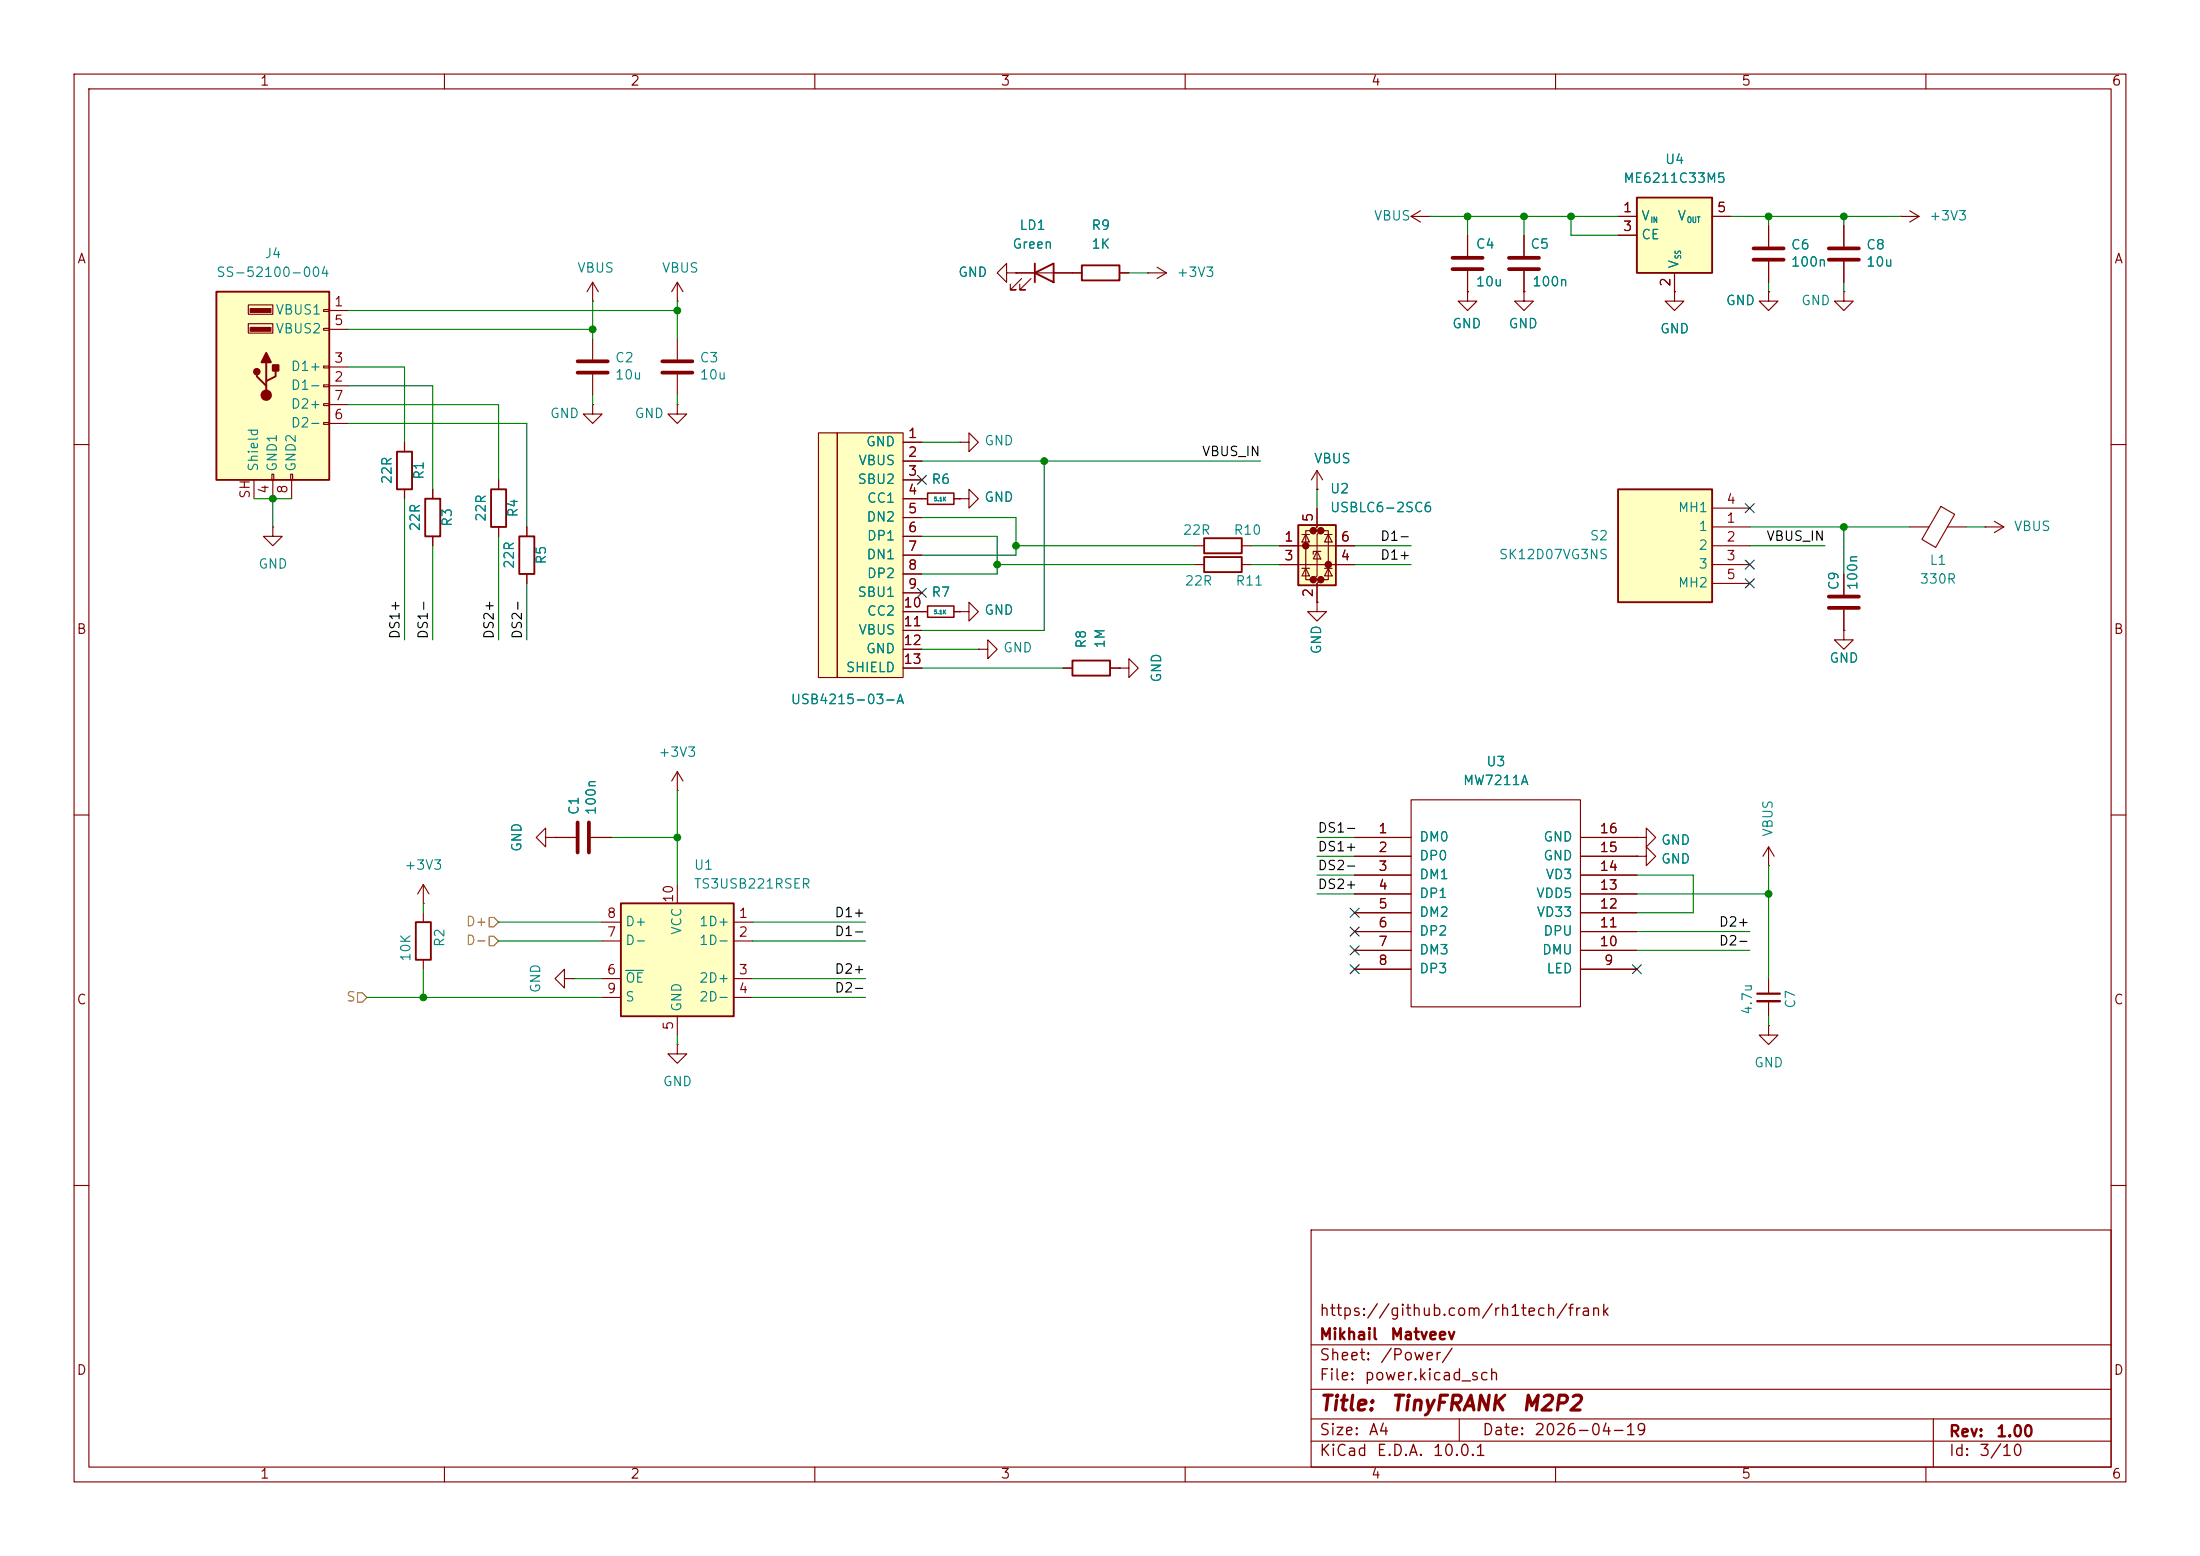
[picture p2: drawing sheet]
<svg xmlns="http://www.w3.org/2000/svg" width="297mm" height="210mm" viewBox="0 0 297 210" stroke-linecap="round" stroke-linejoin="round" font-family="sans-serif">
<g fill="none" stroke="#840000" stroke-width=".15">
<path d="M10 10h277v190h-277zM12 12h273v186h-273zM60 10v2M110 10v2M160 10v2M210 10v2M260 10v2M10 60h2M36.8 71.1v1.3h1.3l-1.3 1.3-1.2-1.3h1.2M36.8 71.1h.1M161.3 73.7h1.3M161.3 76.2h1.3"/>
<path d="M167.6 73.7h1.3M167.6 76.2h1.3M285 60h2M143.5 90.2h1.3M149.9 90.2h1.2M10 110h2M285 110h2M10 160h2M177 166h108v32h-108zM285 160h2M60 198v2M110 198v2"/>
<path d="M160 198v2M177 194.5h108M177 191.5h108M177 187.5h108M177 181.5h108M197 191.5v3M210 198v2M260 198v2M261 191.5v6.5"/>
</g>
<path d="M162.6 72.6h5v2.1h-5zM162.6 75.2h5v2h-5zM144.8 89.2h5.1v2h-5.1z" fill="none" stroke="#840000" stroke-width=".25"/>
<path d="M221 26.7h10.1v10.1h-10.1z" fill="#ffffc2"/>
<path d="M221 26.7h10.1v10.1h-10.1z" fill="none" stroke="#840000" stroke-width=".25"/>
<path d="M218.4 29.2h2.6M218.4 31.8h2.6M226.1 39.4v1.2h1.2l-1.2 1.3-1.3-1.3h1.3M226.1 39.4h.1M226.1 36.8v2.6M231.1 29.2h2.6M238.8 39.4v1.2h1.2l-1.2 1.3-1.3-1.3h1.3M238.8 39.4h.1" fill="none" stroke="#840000" stroke-width=".15"/>
<path d="M83.8 121.9h15.3v15.3h-15.3z" fill="#ffffc2"/>
<path d="M139.7 36.8l2.5-1.2v2.5zM139.7 35.6v2.5M146 35.8h5.1v2h-5.1zM83.8 121.9h15.3v15.3h-15.3z" fill="none" stroke="#840000" stroke-width=".25"/>
<g fill="none" stroke="#840000" stroke-width=".15">
<path d="M135.9 36.8v-1.2l-1.3 1.2 1.3 1.3v-1.3h1.3M137.2 36.8h.1M137.2 36.8h8.8M137.9 37.6l-1.5 1.5h.8h-.8v-.7M139.2 37.6l-1.5 1.5h.7h-.7v-.7M151.1 36.8h1.3M154.9 36.8h.1M154.9 36.8h2.6M156.2 36.1l1.3 .7M157.5 36.8l-1.3 .8M205.7 31.8v2.7M205.7 36.6v2.8"/>
<path d="M248.9 30.5v2.8M248.9 35.3v2.8M256.5 29.2h.1M256.5 29.2h2.6M257.8 28.4l1.3 .8M259.1 29.2l-1.3 .8M91.4 119.4v2.5M81.3 124.5h2.5M81.3 127h2.5M81.3 132.1h2.5M81.3 134.6h2.5M91.4 137.2v2.5"/>
<path d="M99.1 124.5h2.5M99.1 127h2.5M99.1 132.1h2.5M99.1 134.6h2.5"/>
</g>
<path d="M84.5 131h2.4" fill="none" stroke="#008484" stroke-width=".15"/>
<path d="M203.7 36.3h4.1M203.7 34.8h4.1M246.9 33.5h4.1M246.9 35.1h4.1" fill="none" stroke="#840000" stroke-width=".51"/>
<path d="M218.4 66h12.7v15.3h-12.7z" fill="#ffffc2"/>
<path d="M218.4 66h12.7v15.3h-12.7z" fill="none" stroke="#840000" stroke-width=".25"/>
<path d="M231.1 71.1h5.1M231.1 73.7h5.1M231.1 76.2h5.1M231.1 68.6h5.1M231.1 78.7h5.1" fill="none" stroke="#840000" stroke-width=".15"/>
<path d="M175.3 70.9h5v8.1h-5z" fill="#ffffc2"/>
<g fill="#840000" stroke="#840000" stroke-width=".51">
<circle cx="176.3" cy="73.7" r=".25"/>
<circle cx="177.3" cy="71.6" r=".25"/>
<circle cx="177.3" cy="78.2" r=".25"/>
<circle cx="178.3" cy="71.6" r=".25"/>
<circle cx="178.3" cy="78.2" r=".25"/>
<circle cx="179.3" cy="76.2" r=".25"/>
</g>
<g fill="none" stroke="#840000" stroke-width=".15">
<path d="M80 38.1l-.8 1.3M80 38.1l.8 1.3M80 38.1v2.5M91.4 38.1v2.5M91.4 38.1l-.7 1.3M91.4 38.1l.8 1.3M190.5 29.2l1.3 .8M190.5 29.2h2.5M191.8 28.4l-1.3 .8M193 29.2h.1M198.1 39.4v1.2h-1.3l1.3 1.3 1.3-1.3h-1.3M198.1 39.4h.1"/>
<path d="M198.1 31.8v2.7M198.1 36.6v2.8M205.7 39.4v1.2h-1.2l1.2 1.3 1.3-1.3h-1.3M205.7 39.4h.1M238.8 30.5v2.8M238.8 35.3v2.8M248.9 39.4v1.2h1.3l-1.3 1.3-1.3-1.3h1.3M248.9 39.4h.1M80 40.6h.1M91.4 40.6h.1M91.4 54.6v1.3h1.3l-1.3 1.3-1.2-1.3h1.2M91.4 54.6h.1"/>
<path d="M91.4 45.7v2.8M91.4 50.5v2.8M67.3 64.8v1.2M67.3 71.1v1.3M71.1 71.1v1.3M71.1 77.5v1.2M129.5 67.3h1.3v-1.3l1.3 1.3-1.3 1.3v-1.3M129.5 67.3h.1M172.7 73.7h10.2M172.7 76.2h10.2M175.8 76.7h1M175.8 72.1h1"/>
<path d="M176.3 72.1l.5 1.1h-1zM176.3 76.7l.5 1h-1zM177.3 71.6h-1v6.6h1M177.8 68.6v2.5l-.5 .5h1l-.5 .5v5.6l-.5 .5h1l-.5 .5v2.6M177.8 74.4l.5 1h-1zM177.8 66h.1M177.8 63.5v2.5M177.8 63.5l-.8 1.3M177.8 63.5l.8 1.3M178.3 74.4h-1v.4M178.3 71.6h1v6.6h-1M178.8 76.7h1"/>
<path d="M178.8 72.1h1M179.3 72.1l.5 1.1h-1zM179.3 76.7l.5 1h-1zM124.5 82.6h.7M128.8 82.6h.7M177.8 81.3v1.3h1.3l-1.3 1.2-1.3-1.2h1.3M177.8 81.3h.1M57.1 119.4l-.7 1.3M57.1 119.4l.8 1.3M57.1 119.4v2.5M73.7 113v-1.2l-1.3 1.2 1.3 1.3v-1.3h1.2M74.9 113h.1"/>
<path d="M74.9 113h2.8M79.8 113h2.7M91.4 106.7h.1M91.4 104.1v2.6M91.4 104.1l-.7 1.3M91.4 104.1l.8 1.3M182.9 113h7.6M182.9 115.6h7.6M182.9 118.1h7.6M190.5 108h22.9v27.9h-22.9zM213.4 113h7.6M213.4 115.6h7.6"/>
<path d="M213.4 118.1h7.6M221 113h1.2v-1.2l1.3 1.2-1.3 1.3v-1.3M221 113h.1M221 115.6h1.2v-1.3l1.3 1.3-1.3 1.2v-1.2M221 115.6h.1M57.1 121.9h.1M57.1 123.2v1.3M57.1 129.5v1.3M76.2 132.1v-1.3l-1.3 1.3 1.3 1.3v-1.3h1.3M77.5 132.1h.1M182.9 120.7h7.6M182.9 123.2h7.6"/>
<path d="M182.9 125.7h7.6M182.9 128.3h7.6M182.9 130.8h7.6M213.4 120.7h7.6M213.4 123.2h7.6M213.4 125.7h7.6M213.4 128.3h7.6M213.4 130.8h7.6"/>
</g>
<path d="M66.3 66h2v5.1h-2zM70.1 72.4h2v5.1h-2zM175.3 70.9h5v8.1h-5zM56.1 124.5h2.1v5h-2.1z" fill="none" stroke="#840000" stroke-width=".25"/>
<path d="M196.1 36.3h4.1M196.1 34.8h4.1M236.7 33.5h4.1M236.7 35.1h4.1M89.4 48.8h4.1M89.4 50.3h4.1M78 111v4.1M79.5 111v4.1" fill="none" stroke="#840000" stroke-width=".51"/>
<path d="M125.2 81.8h3.6v1.5h-3.6z" fill="none" stroke="#840000" stroke-width=".2"/>
<g fill="#ffffc2">
<path d="M110.5 58.4h2.5v33h-2.5z"/>
<path d="M113 58.4h8.9v33h-8.9z"/>
</g>
<g fill="none" stroke="#840000" stroke-width=".15">
<path d="M54.6 59.7v1.3M80 54.6v1.3h1.3l-1.3 1.3-1.3-1.3h1.3M80 54.6h.1M80 45.7v2.8M80 50.5v2.8M110.5 58.4h2.5v33h-2.5zM113 58.4h8.9v33h-8.9zM121.9 59.7h2.6M129.5 59.7h1.3v-1.3l1.3 1.3-1.3 1.3v-1.3M129.5 59.7h.1M54.6 66v1.3M58.4 66v1.3"/>
<path d="M58.4 72.4v1.3M121.9 62.2h2.6M121.9 64.8h2.6M121.9 67.3h3.3M121.9 69.9h2.6M121.9 72.4h2.6M121.9 74.9h2.6M121.9 77.5h2.6M128.8 67.3h.7M257.8 71.1h2.6M262 68.4l1.9 1-2.6 4.5-1.8-1.1zM262.9 71.1h2.5"/>
<path d="M268 71.1h.1M268 71.1h2.5M269.2 70.4l1.3 .7M270.5 71.1l-1.3 .8M121.9 80h2.6M121.9 82.6h2.6M121.9 85.1h2.6M121.9 87.6h2.6M121.9 90.2h2.6M129.5 82.6h1.3v-1.3l1.3 1.3-1.3 1.2v-1.2M129.5 82.6h.1M132.1 87.6h1.2v-1.2l1.3 1.2-1.3 1.3v-1.3"/>
<path d="M132.1 87.6h.1M151.1 90.2h1.3v-1.3l1.3 1.3-1.3 1.2v-1.2M151.1 90.2h.1M238.8 116.8h.1M238.8 114.3l-.8 1.3M238.8 114.3l.7 1.3M238.8 114.3v2.5M91.4 141v1.2h1.3l-1.3 1.3-1.2-1.3h1.2M91.4 141h.1"/>
</g>
<path d="M125.2 66.5h3.6v1.6h-3.6z" fill="none" stroke="#840000" stroke-width=".2"/>
<path d="M53.6 61h2v5h-2zM57.4 67.3h2v5.1h-2z" fill="none" stroke="#840000" stroke-width=".25"/>
<path d="M78 48.8h4M78 50.3h4" fill="none" stroke="#840000" stroke-width=".51"/>
<path d="M29.2 39.4h15.2v25.4h-15.2z" fill="#ffffc2"/>
<path d="M29.2 39.4h15.2v25.4h-15.2zM34.7 50.2v.6l1.2 1.3v.6M35.9 48.9v2.5M37.2 49.5v1.3l-1.3 .6v.7" fill="none" stroke="#840000" stroke-width=".25"/>
<g fill="#840000" stroke="#840000" stroke-width=".25">
<path d="M35.9 47.6l.7 1.3h-1.3z"/>
<path d="M36.8 49.3h.8v.7h-.8z"/>
<circle cx="34.7" cy="50.2" r=".38"/>
<circle cx="35.9" cy="53.3" r=".63"/>
</g>
<g fill="#840000" stroke="#840000" stroke-width=".15">
<path d="M33.8 41.7h2.8v.5h-2.8z"/>
<path d="M33.8 44.2h2.8v.5h-2.8z"/>
</g>
<g fill="none" stroke="#840000" stroke-width=".15">
<path d="M137.2 36.8h.1M137.2 36.8h2.5M142.2 36.8h3.8M151.1 36.8h1.3M198.1 39.4h.1M198.1 31.8v2.7M198.1 36.6v2.8M205.7 39.4h.1M205.7 31.8v2.7M205.7 36.6v2.8M218.4 29.2h2.6M218.4 31.8h2.6"/>
<path d="M226.1 39.4h.1M226.1 36.8v2.6M231.1 29.2h2.6M238.8 39.4h.1M238.8 30.5v2.8M238.8 35.3v2.8M248.9 30.5v2.8M248.9 35.3v2.8M33.5 41.1h3.3v1.3h-3.3zM33.5 43.7h3.3v1.3h-3.3zM43.7 41.8h.7v.2h-.7zM43.7 44.3h.7v.3h-.7z"/>
<path d="M43.7 49.4h.7v.3h-.7zM43.7 51.9h.7v.3h-.7zM43.7 54.5h.7v.2h-.7zM43.7 57h.7v.3h-.7zM44.4 41.9h2.6M44.4 52.1h2.6M44.4 49.5h2.6M44.4 44.5h2.6M44.4 57.2h2.6M44.4 54.6h2.6M54.6 59.7v1.3M121.9 59.7h2.6"/>
<path d="M34.3 64.8v2.5M36.7 64h.3v.8h-.3zM36.8 64.8v2.5M39.2 64h.3v.8h-.3zM39.4 64.8v2.5M54.6 66v1.3M58.4 66v1.3M58.4 72.4v1.3M67.3 64.8v1.2M67.3 71.1v1.3M71.1 71.1v1.3M71.1 77.5v1.2"/>
<path d="M121.9 62.2h2.6M121.9 64.8h2.6M121.9 67.3h3.3M121.9 69.9h2.6M121.9 72.4h2.6M121.9 74.9h2.6M121.9 77.5h2.6M128.8 67.3h.7M129.5 67.3h.1M172.7 73.7h2.6M172.7 76.2h2.6M177.8 66h.1"/>
<path d="M177.8 68.6v2.5M177.8 78.7v2.6M180.3 73.7h2.6M180.3 76.2h2.6M248.9 77.5v2.8M121.9 82.6h3.3M121.9 80h2.6M121.9 85.1h2.6M121.9 87.6h2.6M121.9 90.2h2.6M128.8 82.6h.7M129.5 82.6h.1"/>
<path d="M143.5 90.2h1.3M149.9 90.2h1.2M151.1 90.2h.1M177.8 81.3h.1M248.9 85.1v1.3h1.3l-1.3 1.2-1.3-1.2h1.3M248.9 85.1h.1M248.9 82.3v2.8M74.9 113h.1M74.9 113h2.8M79.8 113h2.7M182.9 113h7.6M182.9 115.6h7.6"/>
<path d="M182.9 118.1h7.6M213.4 113h7.6M213.4 115.6h7.6M213.4 118.1h7.6M221 115.6h.1M221 113h.1M182.9 120.7h7.6M182.9 123.2h7.6M182.9 125.7h7.6M182.9 128.3h7.6M182.9 130.8h7.6M213.4 120.7h7.6"/>
<path d="M213.4 123.2h7.6M213.4 125.7h7.6M213.4 128.3h7.6M213.4 130.8h7.6M238.8 138.4v1.3h1.2l-1.2 1.3-1.3-1.3h1.3M238.8 138.4h.1M238.8 132.1v2M238.8 135.1v2.1"/>
</g>
<path d="M237.2 134.1h3.1" fill="none" stroke="#840000" stroke-width=".3"/>
<path d="M237.2 135.1h3.1" fill="none" stroke="#840000" stroke-width=".33"/>
<path d="M246.9 80.5h4.1M246.9 82h4.1" fill="none" stroke="#840000" stroke-width=".51"/>
<path d="M48.3 134h.6l.6 .6-.6 .7h-.6zM66 123.8h.7l.6 .7-.6 .6h-.7zM66 126.4h.7l.6 .6-.6 .6h-.7z" fill="none" stroke="#848400" stroke-width=".15"/>
<g fill="none" stroke="#008400" stroke-width=".15">
<path d="M152.4 36.8h2.5M193 29.2h25.4M198.1 29.2v2.6M205.7 29.2v2.6M212.1 29.2v2.6h6.3M233.7 29.2h22.8M238.8 29.2v1.3M238.8 38.1v1.3M248.9 29.2v1.3M248.9 38.1v1.3M47 54.6h20.3v10.2M47 49.5h7.6v10.2"/>
<path d="M47 52.1h11.4v13.9M47 41.9h44.4M47 44.5h33M47 57.2h24.1v13.9M80 40.6v5.1M80 53.3v1.3M91.4 40.6v5.1M91.4 53.3v1.3M124.5 59.7h5M34.3 67.3h5.1M36.8 67.3v3.8M54.6 67.3v19.1"/>
<path d="M58.4 73.7v12.7M67.3 72.4v14M71.1 78.7v7.7M124.5 72.4h10.1v5.1h-10.1M124.5 62.2h45.7M124.5 69.9h12.7v5h-12.7M134.6 76.2h26.7M137.2 73.7h24.1M141 62.2v22.9h-16.5M168.9 73.7h3.8M168.9 76.2h3.8M177.8 66v2.6"/>
<path d="M182.9 73.7h7.6M182.9 76.2h7.6M236.2 71.1h21.6M236.2 73.7h10.2M248.9 71.1v6.4M265.4 71.1h2.6M124.5 87.6h7.6M124.5 90.2h19M82.5 113h8.9M91.4 106.7v12.7M177.8 113h5.1M177.8 118.1h5.1"/>
<path d="M177.8 115.6h5.1M221 118.1h7.6v5.1h-7.6M238.8 116.8v15.3M49.5 134.6h31.8M57.1 121.9v1.3M57.1 130.8v3.8M67.3 127h14M67.3 124.5h14M77.5 132.1h3.8M91.4 139.7v1.3M101.6 134.6h15.2M101.6 127h15.2"/>
<path d="M101.6 124.5h15.2M101.6 132.1h15.2M177.8 120.7h5.1M221 120.7h17.8M221 128.3h15.2M221 125.7h15.2M238.8 137.2v1.2"/>
</g>
<g fill="none" stroke="#000084" stroke-width=".15">
<path d="M123.9 79.4l1.2 1.2M123.9 64.2l1.2 1.2M125.1 79.4l-1.2 1.2M125.1 64.2l-1.2 1.2M235.6 68l1.2 1.2M235.6 78.1l1.2 1.2M235.6 75.6l1.2 1.2M236.8 68l-1.2 1.2M236.8 78.1l-1.2 1.2M236.8 75.6l-1.2 1.2M182.3 127.7l1.2 1.2M182.3 125.1l1.2 1.2"/>
<path d="M182.3 130.2l1.2 1.2M182.3 122.6l1.2 1.2M183.5 127.7l-1.2 1.2M183.5 125.1l-1.2 1.2M183.5 130.2l-1.2 1.2M183.5 122.6l-1.2 1.2M220.4 130.2l1.2 1.2M221.6 130.2l-1.2 1.2"/>
</g>
<g fill="#008400" stroke="#008400" stroke-width=".14">
<circle cx="205.7" cy="29.2" r=".46"/>
<circle cx="212.1" cy="29.2" r=".46"/>
<circle cx="248.9" cy="29.2" r=".46"/>
<circle cx="238.8" cy="29.2" r=".46"/>
<circle cx="198.1" cy="29.2" r=".46"/>
<circle cx="91.4" cy="41.9" r=".46"/>
<circle cx="134.6" cy="76.2" r=".46"/>
<circle cx="36.8" cy="67.3" r=".46"/>
<circle cx="57.1" cy="134.6" r=".46"/>
<circle cx="91.4" cy="113" r=".46"/>
<circle cx="248.9" cy="71.1" r=".46"/>
<circle cx="238.8" cy="120.7" r=".46"/>
<circle cx="80" cy="44.5" r=".46"/>
<circle cx="141" cy="62.2" r=".46"/>
<circle cx="137.2" cy="73.7" r=".46"/>
</g>
<g font-size="2" fill="#840000">
<text x="178" y="190.9">Title:</text>
<text x="187.7" y="190.9">TinyFRANK</text>
<text x="205.3" y="190.9">M2P2</text>
</g>
<g font-size="1.5" fill="#840000">
<text x="178" y="178">https://github.com/rh1tech/frank</text>
<text x="178" y="184">Sheet:</text>
<text x="178" y="181.2">Mikhail</text>
<text x="186.2" y="184">/Power/</text>
<text x="187.6" y="181.2">Matveev</text>
<text x="178" y="186.7">File:</text>
<text x="184.1" y="186.7">power.kicad_sch</text>
<text x="178" y="196.9">KiCad</text>
<text x="178" y="194.1">Size:</text>
<text x="184.7" y="194.1">A4</text>
<text x="185.7" y="196.9">E.D.A.</text>
<text x="193.3" y="196.9">10.0.1</text>
<text x="200" y="194.1">Date:</text>
<text x="207" y="194.1">2026-04-19</text>
<text x="263" y="194.3">Rev:</text>
<text x="263" y="196.9">Id:</text>
<text x="267.1" y="196.9">3/10</text>
<text x="269.4" y="194.3">1.00</text>
</g>
<g font-size="1.3" fill="#840000">
<text x="35" y="11.9">1</text>
<text x="85" y="11.9">2</text>
<text x="135" y="11.9">3</text>
<text x="185" y="11.9">4</text>
<text x="235" y="11.9">5</text>
<text x="285" y="11.9">6</text>
<text x="219" y="29">1</text>
<text x="231.7" y="29">5</text>
<text x="10.3" y="35.9">A</text>
<text x="219" y="31.5">3</text>
<text x="285.3" y="35.9">A</text>
<text x="45" y="41.7">1</text>
<text x="225.8" y="38.8" transform="rotate(-90 225.8 38.8)">2</text>
<text x="45" y="44.2">5</text>
<text x="45" y="51.8">2</text>
<text x="45" y="49.3">3</text>
<text x="45" y="56.9">6</text>
<text x="45" y="54.4">7</text>
<text x="122.5" y="59.4">1</text>
<text x="122.5" y="62">2</text>
<text x="122.5" y="64.5">3</text>
<text x="34" y="67.4" transform="rotate(-90 34 67.4)">SH</text>
<text x="36.6" y="66.7" transform="rotate(-90 36.6 66.7)">4</text>
<text x="39.1" y="66.7" transform="rotate(-90 39.1 66.7)">8</text>
<text x="122.5" y="67.1">4</text>
<text x="122.5" y="69.6">5</text>
<text x="177.5" y="70.6" transform="rotate(-90 177.5 70.6)">5</text>
<text x="233" y="70.9">1</text>
<text x="233" y="68.3">4</text>
<text x="122.5" y="72.1">6</text>
<text x="122.5" y="74.7">7</text>
<text x="122.5" y="77.2">8</text>
<text x="173.3" y="73.4">1</text>
<text x="173.3" y="75.9">3</text>
<text x="180.9" y="75.9">4</text>
<text x="180.9" y="73.4">6</text>
<text x="233" y="73.4">2</text>
<text x="233" y="75.9">3</text>
<text x="121.9" y="82.3">10</text>
<text x="122.5" y="79.8">9</text>
<text x="177.5" y="80.7" transform="rotate(-90 177.5 80.7)">2</text>
<text x="233" y="78.5">5</text>
<text x="10.3" y="85.9">B</text>
<text x="121.9" y="84.8">11</text>
<text x="121.9" y="87.4">12</text>
<text x="121.9" y="89.9">13</text>
<text x="285.3" y="85.9">B</text>
<text x="186" y="112.8">1</text>
<text x="215.9" y="112.8">16</text>
<text x="186" y="115.3">2</text>
<text x="186" y="117.9">3</text>
<text x="215.9" y="117.9">14</text>
<text x="215.9" y="115.3">15</text>
<text x="81.8" y="124.2">8</text>
<text x="91.2" y="122" transform="rotate(-90 91.2 122)">10</text>
<text x="99.6" y="124.2">1</text>
<text x="186" y="120.4">4</text>
<text x="186" y="122.9">5</text>
<text x="186" y="125.5">6</text>
<text x="215.9" y="125.5">11</text>
<text x="215.9" y="122.9">12</text>
<text x="215.9" y="120.4">13</text>
<text x="81.8" y="131.8">6</text>
<text x="81.8" y="126.7">7</text>
<text x="99.6" y="126.7">2</text>
<text x="99.6" y="131.8">3</text>
<text x="186" y="128">7</text>
<text x="186" y="130.6">8</text>
<text x="215.9" y="128">10</text>
<text x="216.5" y="130.6">9</text>
<text x="10.3" y="135.9">C</text>
<text x="81.8" y="134.4">9</text>
<text x="99.6" y="134.4">4</text>
<text x="285.3" y="135.9">C</text>
<text x="91.2" y="139.1" transform="rotate(-90 91.2 139.1)">5</text>
<text x="10.3" y="185.9">D</text>
<text x="285.3" y="185.9">D</text>
<text x="35" y="199.9">1</text>
<text x="85" y="199.9">2</text>
<text x="135" y="199.9">3</text>
<text x="185" y="199.9">4</text>
<text x="235" y="199.9">5</text>
<text x="285" y="199.9">6</text>
</g>
<g font-size="1.3" fill="#008484">
<text x="224.7" y="22.5">U4</text>
<text x="219.1" y="25">ME6211C33M5</text>
<text x="35.6" y="35.2">J4</text>
<text x="136.6" y="33.9">Green</text>
<text x="137.5" y="31.3">LD1</text>
<text x="147.2" y="31.3">R9</text>
<text x="147.2" y="33.9">1K</text>
<text x="185.4" y="30.1">VBUS</text>
<text x="199.1" y="33.9">C4</text>
<text x="206.5" y="33.9">C5</text>
<text x="221.5" y="30.1">V</text>
<text x="221.5" y="32.6">CE</text>
<text x="226.4" y="30.1">V</text>
<text x="241.7" y="34">C6</text>
<text x="251.9" y="34">C8</text>
<text x="260.4" y="30.1">+3V3</text>
<text x="29.1" y="37.7">SS-52100-004</text>
<text x="77.8" y="37.1">VBUS</text>
<text x="89.3" y="37.1">VBUS</text>
<text x="129.3" y="37.7">GND</text>
<text x="158.8" y="37.7">+3V3</text>
<text x="199.1" y="39">10u</text>
<text x="206.8" y="39">100n</text>
<text x="226.9" y="36.3" transform="rotate(-90 226.9 36.3)">V</text>
<text x="232.9" y="41.5">GND</text>
<text x="241.7" y="36.3">100n</text>
<text x="243.1" y="41.5">GND</text>
<text x="251.9" y="36.3">10u</text>
<text x="37.1" y="42.8">VBUS1</text>
<text x="37.1" y="45.3">VBUS2</text>
<text x="196" y="44.6">GND</text>
<text x="203.6" y="44.6">GND</text>
<text x="224" y="45.3">GND</text>
<text x="39.2" y="52.9">D1-</text>
<text x="39.2" y="50.4">D1+</text>
<text x="82.9" y="49.2">C2</text>
<text x="82.9" y="51.5">10u</text>
<text x="94.4" y="49.2">C3</text>
<text x="94.4" y="51.5">10u</text>
<text x="39.2" y="58">D2-</text>
<text x="39.2" y="55.5">D2+</text>
<text x="74.2" y="56.7">GND</text>
<text x="85.6" y="56.7">GND</text>
<text x="35.2" y="63.8" transform="rotate(-90 35.2 63.8)">Shield</text>
<text x="37.7" y="63.8" transform="rotate(-90 37.7 63.8)">GND1</text>
<text x="40.2" y="63.8" transform="rotate(-90 40.2 63.8)">GND2</text>
<text x="53.2" y="65.4" transform="rotate(-90 53.2 65.4)">22R</text>
<text x="57.5" y="64.8" transform="rotate(-90 57.5 64.8)">R1</text>
<text x="115.7" y="65.6">SBU2</text>
<text x="115.8" y="63.1">VBUS</text>
<text x="116.8" y="60.6">GND</text>
<text x="125.7" y="65.6">R6</text>
<text x="132.8" y="60.4">GND</text>
<text x="177.3" y="62.8">VBUS</text>
<text x="57" y="71.8" transform="rotate(-90 57 71.8)">22R</text>
<text x="61.3" y="71.2" transform="rotate(-90 61.3 71.2)">R3</text>
<text x="65.9" y="70.5" transform="rotate(-90 65.9 70.5)">22R</text>
<text x="70.2" y="69.9" transform="rotate(-90 70.2 69.9)">R4</text>
<text x="116.9" y="70.7">DN2</text>
<text x="117" y="68.2">CC1</text>
<text x="132.8" y="68">GND</text>
<text x="179.5" y="69.4">USBLC6-2SC6</text>
<text x="179.5" y="66.9">U2</text>
<text x="226.4" y="69.4">MH1</text>
<text x="229.2" y="72">1</text>
<text x="271.8" y="72">VBUS</text>
<text x="34.8" y="77.1">GND</text>
<text x="69.7" y="76.9" transform="rotate(-90 69.7 76.9)">22R</text>
<text x="74" y="76.3" transform="rotate(-90 74 76.3)">R5</text>
<text x="116.9" y="75.8">DN1</text>
<text x="117" y="73.3">DP1</text>
<text x="159.6" y="72.5">22R</text>
<text x="166.5" y="72.5">R10</text>
<text x="202.3" y="75.8">SK12D07VG3NS</text>
<text x="214.5" y="73.3">S2</text>
<text x="229.2" y="74.5">2</text>
<text x="229.2" y="77.1">3</text>
<text x="260.4" y="76.6">L1</text>
<text x="115.7" y="80.9">SBU1</text>
<text x="117" y="78.3">DP2</text>
<text x="117" y="83.4">CC2</text>
<text x="125.7" y="80.9">R7</text>
<text x="132.8" y="83.3">GND</text>
<text x="159.9" y="79.3">22R</text>
<text x="166.7" y="79.3">R11</text>
<text x="226.4" y="79.6">MH2</text>
<text x="248.5" y="79.7" transform="rotate(-90 248.5 79.7)">C9</text>
<text x="251.1" y="79.7" transform="rotate(-90 251.1 79.7)">100n</text>
<text x="259.1" y="79.1">330R</text>
<text x="115.8" y="86">VBUS</text>
<text x="116.8" y="88.5">GND</text>
<text x="135.3" y="88.4">GND</text>
<text x="146.9" y="87.6" transform="rotate(-90 146.9 87.6)">R8</text>
<text x="149.5" y="87.6" transform="rotate(-90 149.5 87.6)">1M</text>
<text x="178.7" y="88.4" transform="rotate(-90 178.7 88.4)">GND</text>
<text x="246.9" y="89.8">GND</text>
<text x="106.7" y="95.4">USB4215-03-A</text>
<text x="114.1" y="91">SHIELD</text>
<text x="157.1" y="92.2" transform="rotate(-90 157.1 92.2)">GND</text>
<text x="88.8" y="102.5">+3V3</text>
<text x="197.4" y="106.3">MW7211A</text>
<text x="200.6" y="103.7">U3</text>
<text x="78.4" y="110.1" transform="rotate(-90 78.4 110.1)">C1</text>
<text x="80.7" y="110.1" transform="rotate(-90 80.7 110.1)">100n</text>
<text x="191.5" y="113.9">DM0</text>
<text x="208.3" y="113.9">GND</text>
<text x="239.6" y="113" transform="rotate(-90 239.6 113)">VBUS</text>
<text x="54.5" y="117.7">+3V3</text>
<text x="70.7" y="115.1" transform="rotate(-90 70.7 115.1)">GND</text>
<text x="93.6" y="117.7">U1</text>
<text x="191.5" y="116.4">DP0</text>
<text x="191.5" y="119">DM1</text>
<text x="208.3" y="116.4">GND</text>
<text x="208.6" y="119">VD3</text>
<text x="224.2" y="114.3">GND</text>
<text x="224.2" y="116.9">GND</text>
<text x="84.3" y="125.3">D+</text>
<text x="93.6" y="120.2">TS3USB221RSER</text>
<text x="94.3" y="125.3">1D+</text>
<text x="191.5" y="121.5">DP1</text>
<text x="191.5" y="124.1">DM2</text>
<text x="207.3" y="121.5">VDD5</text>
<text x="207.4" y="124.1">VD33</text>
<text x="55.7" y="129.9" transform="rotate(-90 55.7 129.9)">10K</text>
<text x="60.3" y="127.9" transform="rotate(-90 60.3 127.9)">R2</text>
<text x="84.3" y="127.9">D-</text>
<text x="92.3" y="126.3" transform="rotate(-90 92.3 126.3)">VCC</text>
<text x="94.3" y="127.9">1D-</text>
<text x="191.5" y="126.6">DP2</text>
<text x="191.5" y="129.1">DM3</text>
<text x="191.5" y="131.7">DP3</text>
<text x="208.1" y="129.1">DMU</text>
<text x="208.3" y="126.6">DPU</text>
<text x="208.7" y="131.7">LED</text>
<text x="73.3" y="134.1" transform="rotate(-90 73.3 134.1)">GND</text>
<text x="84.3" y="132.9">OE</text>
<text x="84.3" y="135.5">S</text>
<text x="92.3" y="136.7" transform="rotate(-90 92.3 136.7)">GND</text>
<text x="94.3" y="132.9">2D+</text>
<text x="94.3" y="135.5">2D-</text>
<text x="236.8" y="137.1" transform="rotate(-90 236.8 137.1)">4.7u</text>
<text x="242.7" y="136.2" transform="rotate(-90 242.7 136.2)">C7</text>
<text x="89.4" y="146.9">GND</text>
<text x="236.7" y="144.4">GND</text>
</g>
<g font-size="1.3">
<text x="162.2" y="61.9">VBUS_IN</text>
<text x="186.2" y="75.9">D1+</text>
<text x="186.2" y="73.3">D1-</text>
<text x="238.4" y="73.3">VBUS_IN</text>
<text x="54.3" y="86.4" transform="rotate(-90 54.3 86.4)">DS1+</text>
<text x="58.1" y="86.4" transform="rotate(-90 58.1 86.4)">DS1-</text>
<text x="67" y="86.4" transform="rotate(-90 67 86.4)">DS2+</text>
<text x="70.8" y="86.4" transform="rotate(-90 70.8 86.4)">DS2-</text>
<text x="177.8" y="112.7">DS1-</text>
<text x="177.8" y="117.8">DS2-</text>
<text x="177.8" y="115.2">DS1+</text>
<text x="112.6" y="124.1">D1+</text>
<text x="177.8" y="120.3">DS2+</text>
<text x="232" y="125.4">D2+</text>
<text x="112.6" y="131.7">D2+</text>
<text x="112.6" y="126.7">D1-</text>
<text x="232" y="127.9">D2-</text>
<text x="112.6" y="134.3">D2-</text>
</g>
<g font-size="1.3" fill="#848400">
<text x="62.8" y="125.3">D+</text>
<text x="62.8" y="127.9">D-</text>
<text x="46.7" y="135.5">S</text>
</g>
<g font-size=".8" fill="#008484">
<text x="222.8" y="30.3">IN</text>
<text x="227.1" y="35" transform="rotate(-90 227.1 35)">SS</text>
<text x="227.7" y="30.3">OUT</text>
</g>
<g font-size=".5" fill="#008484">
<text x="126" y="67.8">5.1K</text>
<text x="126" y="83">5.1K</text>
</g>
</svg>
